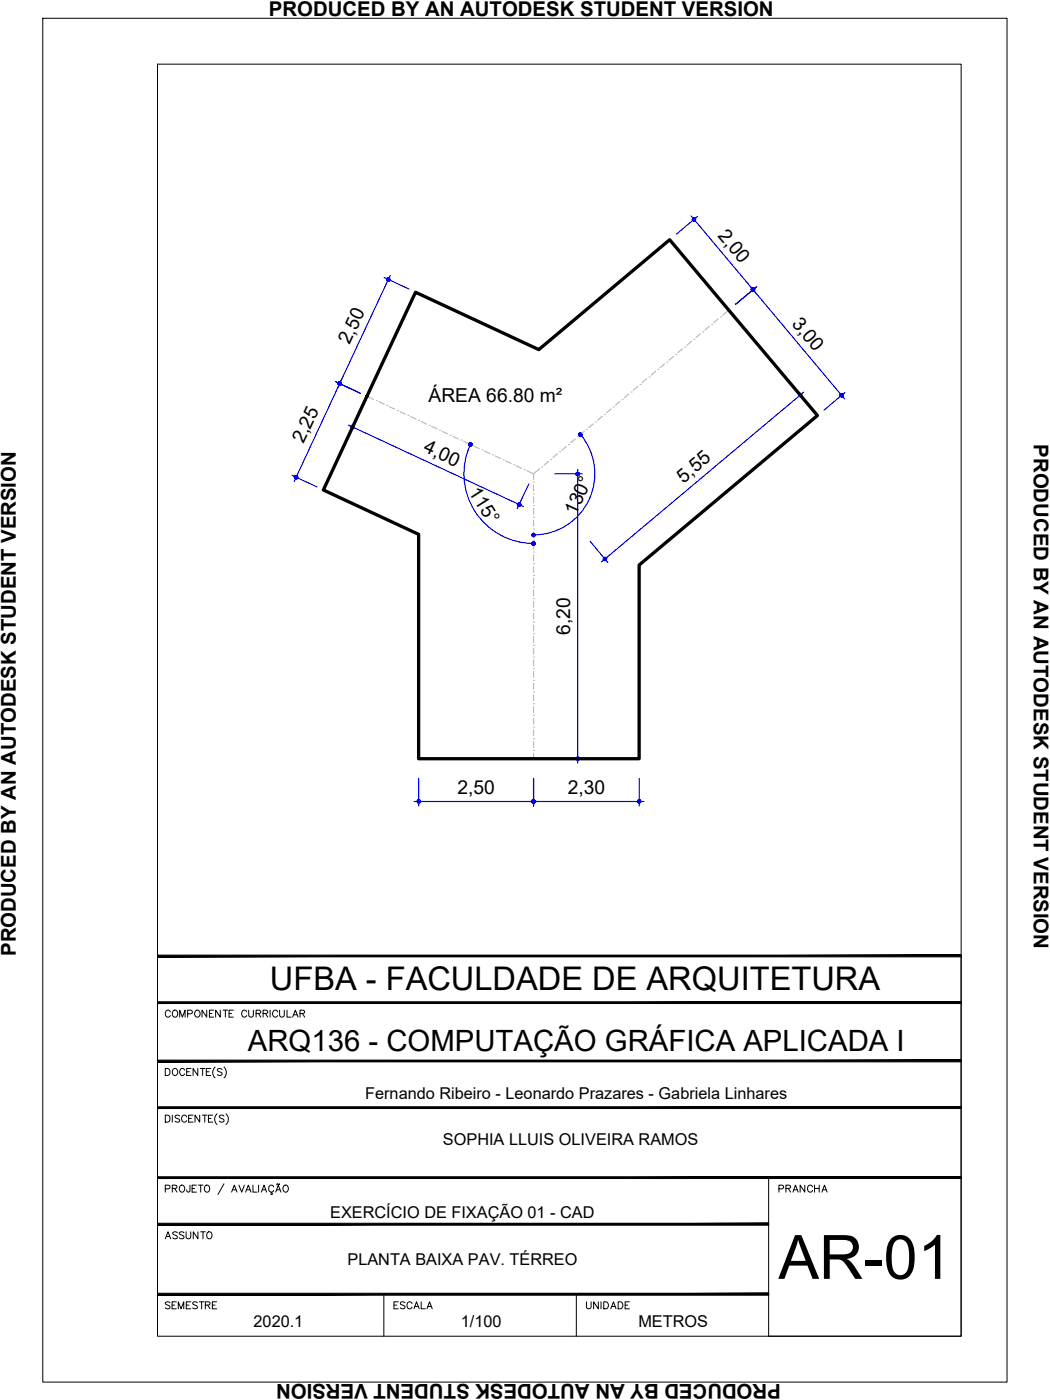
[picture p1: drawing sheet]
<svg xmlns="http://www.w3.org/2000/svg" width="229mm" height="305mm" viewBox="0 0 229 305" stroke-linecap="round" stroke-linejoin="round" font-family="sans-serif">
<!-- layer: ARQ_EIXO CINZA 04 -->
<g fill="none" stroke="#bababa" stroke-width=".25">
<path d="M144.7 79.2l-1 .9M145.2 78.8h.1M146.6 77.6l-.9 .8M147.2 77.2h.1M148.6 75.9l-1 .9M149.1 75.6h.1M150.5 74.3l-.9 .8M151 73.9h.1M152.5 72.7l-1 .8M153 72.3h.1M154.4 71l-.9 .9M154.9 70.7h.1"/>
<path d="M156.4 69.4l-1 .8M156.9 69h.1M158.7 67.5l-1.3 1.1M79.9 86.3l1.4 .7M81.9 87.2h.1M82.5 87.5l1.2 .5M84.2 88.3h.1M84.8 88.6l1.1 .5M86.5 89.4h.1M87.1 89.6l1.1 .6M88.8 90.4h.1M89.4 90.7l1.2 .5"/>
<path d="M91.1 91.5h.1M91.7 91.8l1.1 .5M93.4 92.6h.1M94 92.8l1.2 .6M95.7 93.6h.1M96.3 93.9l1.2 .5M98 94.7h.1M98.6 95l1.1 .5M100.3 95.8h.1M100.9 96.1l1.2 .5M102.6 96.9h.1M103.2 97.2l1.2 .5"/>
<path d="M104.9 98h.1M105.5 98.2l1.2 .6M107.2 99h.1M107.8 99.3l1.2 .5M121.4 98.8l-1 .8M121.8 98.4h.1M123.3 97.2l-1 .8M123.8 96.8h.1M125.3 95.5l-1 .9M125.7 95.1h.1M127.2 93.9l-1 .8M127.7 93.5h.1"/>
<path d="M129.2 92.3l-1 .8M129.6 91.9h.1M131.1 90.6l-1 .9M131.6 90.3h.1M133.1 89l-1 .8M133.5 88.6h.1M135 87.4l-1 .8M135.5 87h.1M136.9 85.8l-1 .8M137.4 85.3h.1M138.9 84.1l-1 .8M139.4 83.7h.1"/>
<path d="M140.8 82.5l-1 .8M141.3 82.1h.1M142.7 80.9l-.9 .8M143.3 80.4h.1M109.5 100.1h.1M110.1 100.4l1.2 .5M111.8 101.2h.1M112.4 101.4l1.2 .6M114.1 102.2h.1M114.7 102.5l1.5 .7M116.2 117.6h.1M116.2 115.1h.1"/>
<path d="M116.2 112.6h.1M116.2 110.1h.1M116.2 107.5h.1M116.2 105h.1M116.2 105.6v1.3M116.2 108.2v1.2M116.2 110.7v1.3M116.2 113.2v1.3M116.2 115.8v1.2M116.2 118.3v1.2M117.5 102.1l-1.3 1.1v1.2M117.9 101.7h.1"/>
<path d="M119.4 100.5l-1 .8M119.9 100h.1M116.2 138h.1M116.2 135.4h.1M116.2 132.9h.1M116.2 130.3h.1M116.2 127.8h.1M116.2 125.3h.1M116.2 122.7h.1M116.2 120.2h.1M116.2 120.8v1.3M116.2 123.4v1.2"/>
<path d="M116.2 125.9v1.3M116.2 128.4v1.3M116.2 131v1.2M116.2 133.5v1.3M116.2 136.1v1.2M116.2 138.6v1.3M116.2 158.3h.1M116.2 155.7h.1M116.2 153.2h.1M116.2 150.7h.1M116.2 148.1h.1M116.2 145.6h.1"/>
<path d="M116.2 143h.1M116.2 140.5h.1M116.2 141.1v1.3M116.2 143.7v1.2M116.2 146.2v1.3M116.2 148.8v1.2M116.2 151.3v1.3M116.2 153.8v1.3M116.2 156.4v1.2M116.2 158.9v1.3M116.2 163.4h.1M116.2 160.8h.1"/>
<path d="M116.2 161.5v1.2M116.2 164v1.2"/>
</g>
<!-- layer: COTA AZUL -->
<g fill="none" stroke="#00f" stroke-width=".25">
<path d="M85 59.9l-11.5 24.5M150.5 47l14.1 16.8M151.8 47.1l-4.5 3.9M83.7 60.4l5.4 2.5M163.3 62.3l20.6 24.5M164.7 62.4l-4.6 3.9M73.1 83.1l5.4 2.5M74.4 82.6l-10.3 22.2M75.9 92.5l38.1 17.8M78.9 88.4l-2.5 5.5M102.4 96.7a15.2 15.2 0 0 0 13.8 21.6M126.4 94.6a13.3 13.3 0 0 1 1.9 14.2 13.3 13.3 0 0 1-12.1 7.7"/>
<path d="M171 82.2l3.8 4.6M175 85.4l-44.1 36.9M184 85.4l-4.6 3.9M63.5 103.5l5.5 2.5M115.1 105.3l-2.5 5.4M120.8 103.2h6M125.8 102.2v64M128.5 117.9l3.8 4.6M90.2 174.5h50M91.1 169.5v6M116.2 169.5v6M120.8 165.2h6"/>
<path d="M139.1 169.5v6"/>
</g>
<!-- layer: 0 -->
<g fill="#00f" stroke="#00f" stroke-width=".22">
<path d="M76.5 92.8l-.1 .2h.4zM76.4 93h.4l-.3 .2zM76.5 93.2l.1 .1 .2-.3z"/>
<path d="M76.8 93l-.2 .3h.2zM76.8 93l.2 .3h-.2zM76.8 93l.2 .3 .1-.2z"/>
<path d="M76.8 93l.3 .1 .1-.2zM76.8 93l.3-.2 .1 .1zM77 92.6l-.2 .4 .3-.2z"/>
<path d="M76.8 92.6v.4l.2-.4zM76.6 92.6h.2v.4zM76.6 92.6l-.1 .2 .3 .2z"/>
<path d="M113 109.9l.4 .1v-.2zM113 109.9l.3-.3 .1 .2zM113.2 109.5l-.2 .4 .3-.3z"/>
<path d="M113 109.5v.4l.2-.4zM112.8 109.6l.2-.1v.4zM112.8 109.6l-.1 .1 .3 .2z"/>
<path d="M112.7 109.7l-.1 .2h.4zM112.6 109.9h.4l-.3 .2zM112.7 110.1l.2 .1 .1-.3z"/>
<path d="M113 109.9l-.1 .3h.2zM113 109.9l.2 .3h-.1zM113 109.9l.2 .3 .2-.2z"/>
<path d="M125.6 102.9l.2 .3v-.4zM125.4 103l.2-.1 .2 .3zM125.4 103v.2h.4z"/>
<path d="M125.4 103.2v.2l.4-.2zM125.4 103.4l.4-.2-.2 .3zM125.8 103.2l-.2 .3h.2z"/>
<path d="M125.8 103.2v.3h.1zM125.8 103.2l.3 .2-.2 .1zM125.8 103.2l.3 .2 .1-.2z"/>
<path d="M125.8 103.2h.4l-.1-.2zM125.9 102.9l.2 .1-.3 .2zM125.8 102.8v.4l.1-.3z"/>
<path d="M125.8 165.2v.4l.1-.1zM125.8 165.2l.3 .2-.2 .1zM125.8 165.2l.3 .2 .1-.2z"/>
<path d="M125.8 165.2h.4l-.1-.2zM125.9 164.8l.2 .2-.3 .2zM125.8 164.8v.4l.1-.4z"/>
<path d="M125.6 164.8l.2 .4v-.4zM125.4 165l.2-.2 .2 .4zM125.4 165v.2h.4z"/>
<path d="M125.4 165.2v.2l.4-.2zM125.4 165.4l.4-.2-.2 .3zM125.8 165.2l-.2 .3 .2 .1z"/>
<path d="M131.4 121.9l.2 .1 .1-.3zM131.7 121.7v.3h-.1zM131.7 121.7v.3h.3z"/>
<path d="M131.7 121.7l.3 .3v-.2zM131.7 121.7l.4-.1-.1 .2zM131.7 121.7l.4-.1-.1-.1z"/>
<path d="M131.8 121.3l-.1 .4 .3-.2zM131.6 121.3h.2l-.1 .4zM131.4 121.4l.3 .3-.1-.4z"/>
<path d="M131.4 121.4v.2l.3 .1zM131.4 121.6l.3 .1-.4 .1zM131.3 121.8l.1 .1 .3-.2z"/>
<path d="M174.3 85.7l-.1 .3 .3-.2zM174.2 85.6l.1 .1-.1 .3zM174 85.7l.2 .3v-.4z"/>
<path d="M174 85.7l-.1 .2 .3 .1zM173.9 85.9l.3 .1-.3 .1zM173.9 86.1v.2l.3-.3z"/>
<path d="M173.9 86.3l.2 .1 .1-.4zM174.2 86l.1 .4h-.2zM174.2 86l.1 .4 .2-.1z"/>
<path d="M174.2 86l.3 .3 .1-.2zM174.2 86h.4v.1zM174.2 86h.4l-.1-.2z"/>
<path d="M150.8 47.5l-.1 .1 .4 .2zM150.7 47.6l.4 .2h-.4zM150.7 47.8l.1 .2 .3-.2z"/>
<path d="M150.8 48l.2 .1 .1-.3zM151.1 47.8l.1 .3h-.2zM151.1 47.8l.1 .3 .1-.1z"/>
<path d="M151.1 47.8l.2 .2 .1-.1zM151.1 47.8l.4-.1-.1 .2zM151.1 47.8l.4-.1-.1-.2z"/>
<path d="M151.2 47.4l-.1 .4 .3-.3zM151 47.4h.2l-.1 .4zM150.8 47.5l.3 .3-.1-.4z"/>
<path d="M164 63.1l.2 .3 .1-.2zM164 63.1l.3-.1v.2zM164.2 62.8l-.2 .3 .3-.1z"/>
<path d="M164.1 62.7l-.1 .4 .2-.3zM163.9 62.7h.2l-.1 .4zM163.7 62.8l.3 .3-.1-.4z"/>
<path d="M163.7 62.8l-.1 .1 .4 .2zM163.6 62.9l.4 .2-.4 .1zM163.6 63.2l.1 .1 .3-.2z"/>
<path d="M163.7 63.3l.1 .1 .2-.3zM164 63.1v.4l-.2-.1zM164 63.1v.4l.2-.1z"/>
<path d="M163.7 62.8l-.1 .1 .4 .2zM163.6 62.9l.4 .2-.4 .1zM163.6 63.2l.1 .1 .3-.2z"/>
<path d="M163.7 63.3l.1 .1 .2-.3zM164 63.1v.4l-.2-.1zM164 63.1v.4l.2-.1z"/>
<path d="M164 63.1l.2 .3 .1-.2zM164 63.1l.3-.1v.2zM164.2 62.8l-.2 .3 .3-.1z"/>
<path d="M164.1 62.7l-.1 .4 .2-.3zM163.9 62.7h.2l-.1 .4zM163.7 62.8l.3 .3-.1-.4z"/>
<path d="M183.2 86.1l.3 .3 .1-.2zM183.2 86.1l.4-.1v.2zM183.2 86.1l.4-.1-.1-.2z"/>
<path d="M183.3 85.7l-.1 .4 .3-.3zM183.2 85.7h.1l-.1 .4zM183 85.8l.2 .3v-.4z"/>
<path d="M183 85.8l-.1 .1 .3 .2zM182.9 85.9l.3 .2h-.3zM182.9 86.1v.2l.3-.2z"/>
<path d="M182.9 86.3l.2 .1 .1-.3zM183.2 86.1l.1 .3h-.2zM183.2 86.1l.1 .3h.2z"/>
<path d="M74 83.1v.4l.1-.3zM73.7 83.2l.3-.1v.4zM73.7 83.2l-.1 .2 .4 .1z"/>
<path d="M73.6 83.4v.1h.4zM73.6 83.5h.4l-.3 .2zM73.7 83.7l.1 .2 .2-.4z"/>
<path d="M74 83.5l-.2 .4h.2zM74 83.5l.2 .3-.2 .1zM74 83.5l.2 .3 .1-.1z"/>
<path d="M74 83.5l.3 .2v-.2zM74 83.5l.3-.2v.2zM74.1 83.2l-.1 .3 .3-.2z"/>
<path d="M64.5 103.9l-.2 .3 .2 .1zM64.5 103.9l.2 .3-.2 .1zM64.5 103.9l.2 .3 .1-.1z"/>
<path d="M64.5 103.9l.3 .2 .1-.2zM64.5 103.9l.3-.2 .1 .2zM64.6 103.5l-.1 .4 .3-.2z"/>
<path d="M64.4 103.5l.1 .4 .1-.4zM64.3 103.6l.1-.1 .1 .4zM64.3 103.6l-.2 .2 .4 .1z"/>
<path d="M64.1 103.8v.1h.4zM64.1 103.9h.4l-.3 .2zM64.2 104.1l.1 .1 .2-.3z"/>
<path d="M74 83.5l-.2 .4h.2zM74 83.5l.2 .3-.2 .1zM74 83.5l.2 .3 .1-.1z"/>
<path d="M74 83.5l.3 .2v-.2zM74 83.5l.3-.2v.2zM74.1 83.2l-.1 .3 .3-.2z"/>
<path d="M74 83.1v.4l.1-.3zM73.7 83.2l.3-.1v.4zM73.7 83.2l-.1 .2 .4 .1z"/>
<path d="M73.6 83.4v.1h.4zM73.6 83.5h.4l-.3 .2zM73.7 83.7l.1 .2 .2-.4z"/>
<path d="M84.5 60.5v.3l.2-.3zM84.3 60.5h.2v.3zM84.3 60.5l-.1 .2 .3 .1z"/>
<path d="M84.2 60.7v.2l.3-.1zM84.2 60.9l.3-.1-.3 .3zM84.2 61.1l.2 .1 .1-.4z"/>
<path d="M84.5 60.8l-.1 .4h.2zM84.5 60.8l.3 .4h-.2zM84.5 60.8l.3 .4 .1-.2z"/>
<path d="M84.5 60.8l.4 .2v-.2zM84.5 60.8l.3-.2 .1 .2zM84.7 60.5l-.2 .3 .3-.2z"/>
<path d="M116.2 174.5h.3v-.2zM116.3 174.2l.2 .1-.3 .2zM116.2 174.1v.4l.1-.3z"/>
<path d="M116 174.2l.2 .3v-.4zM116 174.2l.2 .3-.4-.2zM115.8 174.3v.2h.4z"/>
<path d="M115.8 174.5v.2l.4-.2zM115.8 174.7l.4-.2-.2 .3zM116.2 174.5l-.2 .3h.2z"/>
<path d="M116.2 174.5v.3h.1zM116.2 174.5l.3 .2-.2 .1zM116.2 174.5l.3 .2v-.2z"/>
<path d="M90.8 174.5v.2l.3-.2zM90.8 174.7l.3-.2-.1 .3zM91.1 174.5l-.1 .3h.1z"/>
<path d="M91.1 174.5v.3h.3zM91.1 174.5l.4 .2-.1 .1zM91.1 174.5l.4 .2v-.2z"/>
<path d="M91.1 174.5h.4v-.2zM91.4 174.2l.1 .1-.4 .2zM91.1 174.1v.4l.3-.3z"/>
<path d="M91 174.2l.1 .3v-.4zM91 174.2l.1 .3-.3-.2zM90.8 174.3v.2h.3z"/>
<path d="M139.1 174.5h.4v-.2zM139.4 174.2l.1 .1-.4 .2zM139.1 174.1v.4l.3-.3z"/>
<path d="M139 174.2l.1 .3v-.4zM138.8 174.3l.2-.1 .1 .3zM138.8 174.3v.2h.3z"/>
<path d="M138.8 174.5v.2l.3-.2zM138.8 174.7l.3-.2-.1 .3zM139.1 174.5l-.1 .3h.1z"/>
<path d="M139.1 174.5v.3h.3zM139.1 174.5l.4 .2-.1 .1zM139.1 174.5l.4 .2v-.2z"/>
<path d="M115.8 174.5v.2l.4-.2zM115.8 174.7l.4-.2-.2 .3zM116.2 174.5l-.2 .3h.2z"/>
<path d="M116.2 174.5v.3h.1zM116.2 174.5l.3 .2-.2 .1zM116.2 174.5l.3 .2v-.2z"/>
<path d="M116.2 174.5h.3v-.2zM116.3 174.2l.2 .1-.3 .2zM116.2 174.1v.4l.1-.3z"/>
<path d="M116 174.2l.2 .3v-.4zM116 174.2l.2 .3-.4-.2zM115.8 174.3v.2h.4z"/>
<path d="M102.4 96.4v.4l.2-.4zM102.2 96.5l.2-.1v.4zM102.2 96.5l-.1 .1 .3 .2z"/>
<path d="M102.1 96.6l-.1 .2h.4zM102 96.8h.4l-.3 .2zM102.1 97l.2 .1 .1-.3z"/>
<path d="M102.4 96.8l-.1 .3 .1 .1zM102.4 96.8l.2 .3-.2 .1zM102.4 96.8l.2 .3 .1-.2z"/>
<path d="M102.4 96.8l.3 .1 .1-.2zM102.4 96.8l.3-.2 .1 .1zM102.6 96.4l-.2 .4 .3-.2z"/>
<path d="M116.2 118.3h.3v-.1zM116.3 118l.2 .2-.3 .1zM116.2 117.9v.4l.1-.3z"/>
<path d="M116 118l.2 .3v-.4zM116 118l.2 .3-.4-.1zM115.8 118.2v.1h.4z"/>
<path d="M115.8 118.3v.2l.4-.2zM115.8 118.5l.4-.2-.2 .4zM116.2 118.3l-.2 .4h.2z"/>
<path d="M116.2 118.3v.4h.1zM116.2 118.3l.3 .2-.2 .2zM116.2 118.3l.3 .2v-.2z"/>
<path d="M115.8 116.5v.2l.4-.2zM115.8 116.7l.4-.2-.2 .3zM116.2 116.5l-.2 .3h.2z"/>
<path d="M116.2 116.5v.3h.1zM116.2 116.5l.3 .2-.2 .1zM116.2 116.5l.3 .2v-.2z"/>
<path d="M116.2 116.5h.3v-.2zM116.3 116.2l.2 .1-.3 .2zM116.2 116.1v.4l.1-.3z"/>
<path d="M116 116.2l.2 .3v-.4zM116 116.2l.2 .3-.4-.2zM115.8 116.3v.2h.4z"/>
<path d="M126.1 94.3l-.1 .2 .4 .1zM126 94.5l.4 .1-.4 .1zM126 94.7l.1 .2 .3-.3z"/>
<path d="M126.1 94.9l.1 .1 .2-.4zM126.4 94.6v.4h-.2zM126.4 94.6v.4l.2-.1z"/>
<path d="M126.4 94.6l.2 .3 .1-.2zM126.4 94.6h.3v.1zM126.4 94.6h.3l-.1-.2z"/>
<path d="M126.5 94.3l-.1 .3 .2-.2zM126.3 94.2l.2 .1-.1 .3zM126.1 94.3l.3 .3-.1-.4z"/>
</g>
<path d="M90.5 63.6l26.8 12.5 28.5-23.9 32.2 38.3-38.9 32.5v42.2h-48v-48.9l-20.7-9.6z" fill="none" stroke="#000" stroke-width=".72"/>
<!-- layer: MRG_EXTERNA -->
<path d="M9.3 4h209.9v296.9h-209.9z" fill="none" stroke="#000" stroke-width=".22"/>
<!-- layer: MRG_INTERNA -->
<path d="M34.3 14h175v276.9h-175z" fill="none" stroke="#000" stroke-width=".22"/>
<!-- layer: SIMB_01 -->
<g fill="#000" stroke="#000" stroke-width=".22">
<path d="M34.3 218.1v.4l175-.4zM34.3 218.5l175-.4v.4z"/>
<path d="M34.3 207.9v.4l175-.4zM34.3 208.3l175-.4v.4z"/>
<path d="M34.3 230.8v.4l175-.4zM34.3 231.2l175-.4v.4z"/>
<path d="M34.3 256.2v.4l175-.4zM34.3 256.6l175-.4v.4z"/>
<path d="M34.3 241v.3l175-.3zM34.3 241.3l175-.3v.3z"/>
<path d="M34.3 266.3v.4l133-.4zM34.3 266.7l133-.4v.4z"/>
<path d="M34.3 282h133v-.4zM34.3 281.6h133l-133 .4z"/>
</g>
<g fill="none" stroke="#000" stroke-width=".22">
<path d="M45 219.9v1.5l-1-1.5v1.5M46.5 219.9h-.9v1.5h.9M48 219.9v1.5l-1.1-1.5v1.5M48.6 219.9h1M49.1 219.9v1.5M50.8 219.9h-.9v1.5h.9M54.1 219.9v1.1l.5 .4h.3l.3-.4v-1.1M58.8 219.9v1.5M60.9 219.9v1.1l.4 .4 .5-.2 .1-1.3M62.5 219.9v1.5h.9M209.3 208.1v82.8h-42v-34.5M36 232.6h.5a.82 .82 0 0 1 .5 .8 .82 .82 0 0 1-.5 .7h-.5z"/>
<path d="M37.1 220.3a.56 .56 0 0 0-.7-.4 .56 .56 0 0 0-.4 .6 .63 .63 0 0 0 .2 .8 .63 .63 0 0 0 .9-.2M37.7 220.1a.72 .72 0 0 1 1 .2 .72 .72 0 0 1-.3 1.1 .72 .72 0 0 1-.9-.4 .72 .72 0 0 1 .2-.9zM37.7 232.8a.72 .72 0 0 1 1 .2 .72 .72 0 0 1-.3 1.1 .72 .72 0 0 1-.9-.4 .72 .72 0 0 1 .2-.9zM39.1 221.4v-1.5l.6 1.5 .6-1.5v1.5M40.2 233a.56 .56 0 0 0-.6-.4 .56 .56 0 0 0-.5 .6 .63 .63 0 0 0 .3 .8 .63 .63 0 0 0 .8-.2M40.6 233.3h.6M40.9 220.7l.9-.1v-.5l-.3-.2h-.6v1.5M41.6 232.6h-1v1.5h1M42.7 220a.71 .71 0 0 1 .9 .7 .71 .71 0 0 1-.9 .7l-.3-.5v-.4zM43.1 232.6v1.5l-1.1-1.5v1.5M43.6 232.6h1M44.1 232.6v1.5"/>
<path d="M44.9 233.3h.6M45.6 220.6h.5M45.9 232.6h-1v1.5h1M46.8 232.3a1.57 1.57 0 0 0 0 2.4M48.3 232.8l-.3-.2-.7 .2 .2 .4 .5 .2 .3 .3v.2l-.3 .2-.7-.2M48.8 232.3a1.57 1.57 0 0 1 0 2.4M49.9 220.6h.5M53.7 220.3a.56 .56 0 0 0-.6-.4 .56 .56 0 0 0-.5 .6 .63 .63 0 0 0 .3 .8 .63 .63 0 0 0 .8-.2M55.8 220.6h.8l.2-.4-.4-.3h-.6v1.5M56.3 220.6l.5 .8M57.3 220.6h.8l.2-.4-.4-.3h-.6v1.5M57.8 220.6l.5 .8"/>
<path d="M60.5 220.3a.56 .56 0 0 0-.7-.4 .56 .56 0 0 0-.4 .6 .63 .63 0 0 0 .2 .8 .63 .63 0 0 0 .9-.2M63.7 221.4l.6-1.5 .6 1.5M63.9 220.9h.7M65.3 220.6h.9l.1-.4-.3-.3h-.7v1.5M65.8 220.6l.5 .8M36 242.8h.5a.82 .82 0 0 1 .5 .7 .82 .82 0 0 1-.5 .8h-.5zM36 258.8l.9-.1 .1-.6-1-.1v1.5M37.5 258.7l1-.1v-.5l-1-.1v1.5M37.5 242.8v1.5M38 258.7l.5 .8M39.1 243l-.3-.2-.7 .2 .2 .4 .7 .3 .1 .2v.2l-.3 .2-.7-.2M39.2 258.2a.72 .72 0 0 1 1 .2 .72 .72 0 0 1-.3 1.1 .72 .72 0 0 1-.9-.4 .72 .72 0 0 1 .2-.9z"/>
<path d="M40.6 243.2a.56 .56 0 0 0-.6-.4 .56 .56 0 0 0-.5 .6 .63 .63 0 0 0 .3 .8 .63 .63 0 0 0 .8-.2M41.1 243.5h.6M41.4 258l-.1 1.4-.4 .1-.2-.1-.1-.4M41.8 258.7h.6M42 242.8h-.9v1.5h.9M42.8 258h-1v1.5h1M43.2 258h1M43.5 242.8v1.5l-1-1.5v1.5M43.7 258v1.5M44.1 242.8h1M44.6 242.8v1.5M44.6 258.2a.63 .63 0 0 1 .8-.1 .63 .63 0 0 1 .2 .9 .57 .57 0 0 1-.5 .6 .57 .57 0 0 1-.6-.6z"/>
<path d="M45.4 243.5h.5M46.3 242.8h-.9v1.5h.9M47.2 242.5a1.57 1.57 0 0 0 0 2.3M48.8 243l-.4-.2-.6 .2 .1 .4 .7 .3 .2 .2v.2l-.4 .2-.6-.2M48.8 257.7l-1.3 2.4M49.2 242.5a1.57 1.57 0 0 1 0 2.3M50.4 259.5l.6-1.5 .6 1.5M50.7 259h.7M52 258l.6 1.5 .6-1.5M53.5 259.5l.6-1.5 .6 1.5M53.7 259h.7M55.1 258v1.5h.9"/>
<path d="M56.3 258v1.5M56.9 259.5l.6-1.5 .5 1.5M57.1 259h.7M59.1 259.5v.3l.2 .2h-.4M59.6 258.4a.6 .6 0 0 0-.9-.3 .6 .6 0 0 0-.2 .9 .54 .54 0 0 0 .4 .5 .54 .54 0 0 0 .7-.3M60 259.5l.6-1.5 .6 1.5M60.2 259h.8M60.3 257.8l-.1 .1M60.3 257.8h.2M60.5 257.8l.1 .1M60.6 257.9h.2M60.9 257.7l-.1 .2"/>
<path d="M61.8 258.2a.72 .72 0 0 1 1 .2 .72 .72 0 0 1-.3 1.1 .72 .72 0 0 1-.9-.4 .72 .72 0 0 1 .2-.9zM83.6 281.8v9.1M125.5 281.8v9.1"/>
</g>
<text font-size="13.3" x="169.5" y="278.4">AR-01</text>
<text font-size="7.1" x="58.8" y="215.6">UFBA - FACULDADE DE ARQUITETURA</text>
<text font-size="6.4" x="54" y="228.9">ARQ136 - COMPUTAÇÃO GRÁFICA APLICADA I</text>
<g font-size="4.4">
<text x="58.5" y="3.6">PRODUCED BY AN AUTODESK STUDENT VERSION</text>
<text x="225.1" y="96.7" transform="rotate(90 225.1 96.7)">PRODUCED BY AN AUTODESK STUDENT VERSION</text>
<text x="3.5" y="208.2" transform="rotate(-90 3.5 208.2)">PRODUCED BY AN AUTODESK STUDENT VERSION</text>
<text x="168.3" y="260.7">PRANCHA</text>
<text x="34.9" y="270.9">ASSUNTO</text>
<text x="34.9" y="286.1">SEMESTRE</text>
<text x="84.7" y="286.1">ESCALA</text>
<text x="126.3" y="286.1">UNIDADE</text>
<text x="170" y="301.3" transform="rotate(-180 170 301.3)">PRODUCED BY AN AUTODESK STUDENT VERSION</text>
</g>
<g font-size="4.2">
<text x="156.1" y="51.3" transform="rotate(50 156.1 51.3)">2,00</text>
<text x="172.2" y="70.4" transform="rotate(50 172.2 70.4)">3,00</text>
<text x="76.1" y="75.2" transform="rotate(-65 76.1 75.2)">2,50</text>
<text x="93.3" y="87.4">ÁREA 66.80 m²</text>
<text x="66" y="96.7" transform="rotate(-65 66 96.7)">2,25</text>
<text x="91.9" y="98.3" transform="rotate(25 91.9 98.3)">4,00</text>
<text x="101.9" y="107" transform="rotate(58 101.9 107)">115°</text>
<text x="148.8" y="105.3" transform="rotate(-40 148.8 105.3)">5,55</text>
<text x="125.4" y="112.4" transform="rotate(-65 125.4 112.4)">130°</text>
<text x="124.2" y="138.2" transform="rotate(-90 124.2 138.2)">6,20</text>
<text x="99.6" y="172.9">2,50</text>
<text x="123.6" y="172.9">2,30</text>
</g>
<g font-size="3.5">
<text x="79.5" y="239.3">Fernando Ribeiro - Leonardo Prazares - Gabriela Linhares</text>
<text x="96.4" y="249.3">SOPHIA LLUIS OLIVEIRA RAMOS</text>
<text x="71.9" y="265.2">EXERCÍCIO DE FIXAÇÃO 01 - CAD</text>
<text x="75.6" y="275.4">PLANTA BAIXA PAV. TÉRREO</text>
<text x="55.2" y="289">2020.1</text>
<text x="100.3" y="289">1/100</text>
<text x="139" y="289">METROS</text>
</g>
</svg>
